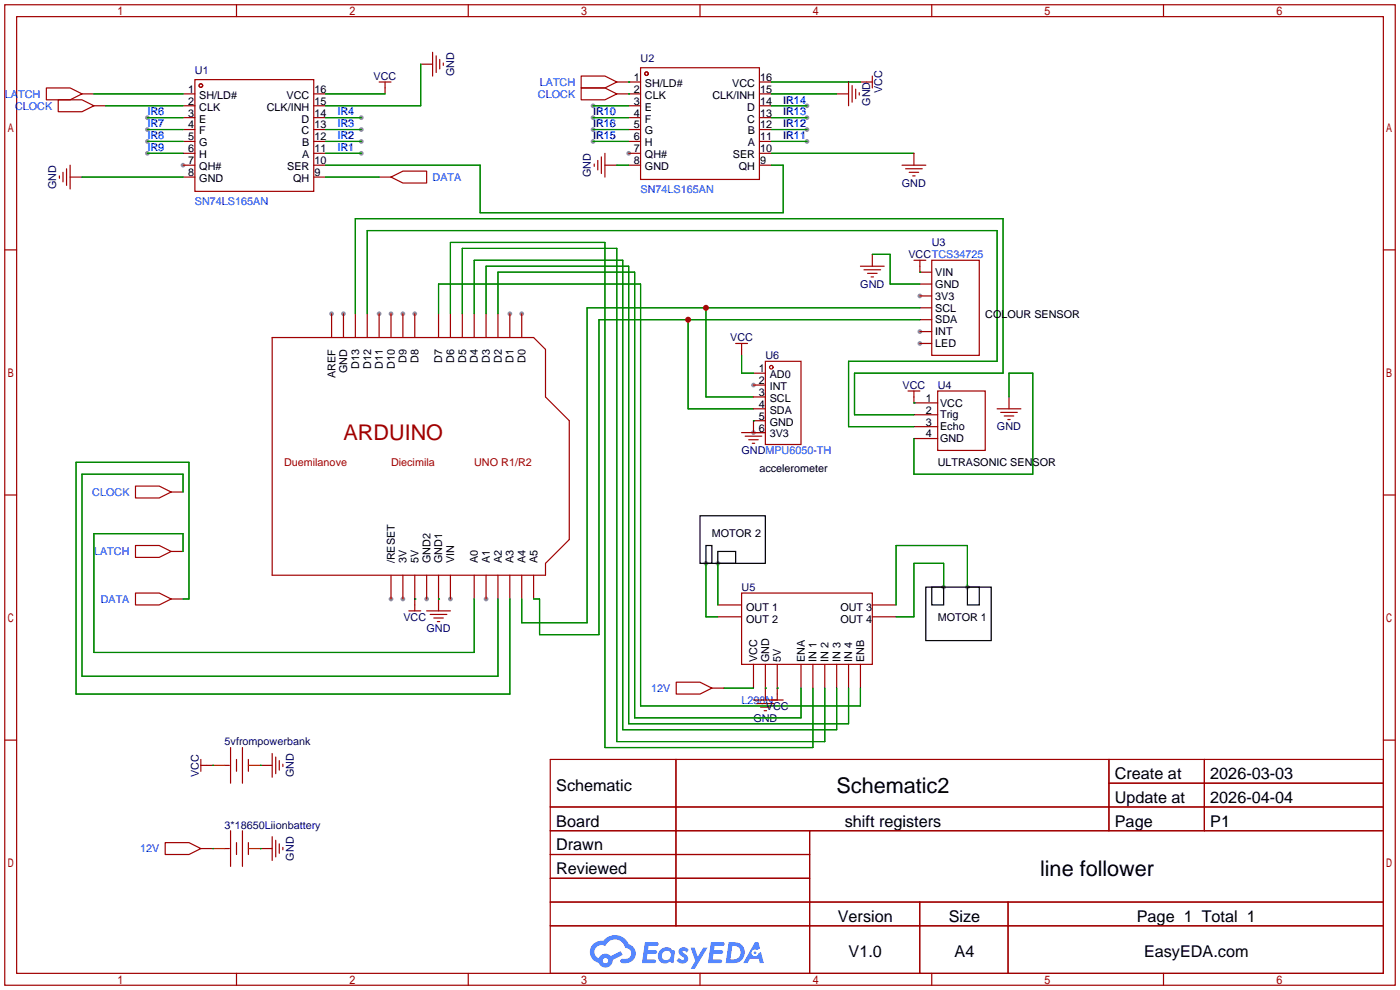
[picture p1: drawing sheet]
<svg xmlns="http://www.w3.org/2000/svg" width="299mm" height="212mm" viewBox="0 0 299 212" stroke-linecap="round" stroke-linejoin="round" font-family="sans-serif">
<g fill="#999">
<circle cx="39.1" cy="35.3" r=".51"/>
<circle cx="134.4" cy="32.8" r=".51"/>
<circle cx="111.5" cy="67.1" r=".51"/>
<circle cx="109" cy="67.1" r=".51"/>
<circle cx="88.6" cy="67.1" r=".51"/>
<circle cx="86.1" cy="67.1" r=".51"/>
<circle cx="83.6" cy="67.1" r=".51"/>
<circle cx="81" cy="67.1" r=".51"/>
<circle cx="73.4" cy="67.1" r=".51"/>
<circle cx="70.9" cy="67.1" r=".51"/>
<circle cx="103.9" cy="128" r=".51"/>
<circle cx="96.3" cy="128" r=".51"/>
<circle cx="91.2" cy="128" r=".51"/>
<circle cx="86.1" cy="128" r=".51"/>
<circle cx="83.6" cy="128" r=".51"/>
<circle cx="196.6" cy="63.2" r=".51"/>
<circle cx="196.6" cy="70.9" r=".51"/>
<circle cx="196.6" cy="73.4" r=".51"/>
<circle cx="161" cy="82.3" r=".51"/>
<circle cx="161" cy="92.5" r=".51"/>
<circle cx="77.2" cy="32.8" r=".51"/>
<circle cx="77.2" cy="30.2" r=".51"/>
<circle cx="31.5" cy="25.1" r=".51"/>
<circle cx="31.5" cy="27.7" r=".51"/>
<circle cx="31.5" cy="30.2" r=".51"/>
<circle cx="31.5" cy="32.8" r=".51"/>
<circle cx="172.5" cy="30.2" r=".51"/>
<circle cx="172.5" cy="27.7" r=".51"/>
<circle cx="172.5" cy="25.1" r=".51"/>
<circle cx="172.5" cy="22.6" r=".51"/>
<circle cx="126.7" cy="30.2" r=".51"/>
<circle cx="126.7" cy="27.7" r=".51"/>
<circle cx="126.7" cy="25.1" r=".51"/>
<circle cx="126.7" cy="22.6" r=".51"/>
<circle cx="77.2" cy="25.1" r=".51"/>
<circle cx="77.2" cy="27.7" r=".51"/>
<circle cx="153.4" cy="120.4" r=".51"/>
<circle cx="150.9" cy="120.4" r=".51"/>
<circle cx="206.8" cy="125.5" r=".51"/>
<circle cx="201.7" cy="125.5" r=".51"/>
</g>
<g fill="none" stroke="#a10000" stroke-width=".25">
<path d="M1 1h297.2v209.6h-297.2zM3.6 3.6h292.1v204.4h-292.1zM50.5 1v2.6M100.1 1v2.6M149.6 1v2.6M199.1 1v2.6M248.7 1v2.6M1 53.4h2.6M295.7 53.4h2.5M1 105.8h2.6M295.7 105.8h2.5M1 158.2h2.6"/>
<path d="M295.7 158.2h2.5M117.6 162.3h178.1v45.7h-178.1zM117.6 172.5h178.1M117.6 177.5h178.1M144.5 162.3v35.6M173 177.5v30.5M237 162.3v15.2M237 167.4h58.7M257.4 162.3v15.2M117.6 182.6h55.4M117.6 192.8h178.1M117.6 187.7h55.4"/>
<path d="M117.6 197.9h178.1M196.6 192.8v15.2M215.4 192.8v15.2M50.5 208v2.6M100.1 208v2.6M149.6 208v2.6M199.1 208v2.6M248.7 208v2.6"/>
</g>
<g fill="#5487ff">
<path d="M145.3 202.7a1.3 1.3 0 0 1 1.9 .3l-.4 .6a.54 .54 0 0 0-.9-.2l.1 .2a1.34 1.34 0 0 1 .9 1.8 1.47 1.47 0 0 1-2.3-.1l.5-.6 .8 .5a.31 .31 0 0 0 .4-.3 .31 .31 0 0 0-.3-.4 1.12 1.12 0 0 1-.7-1.8z"/>
<path d="M147.6 202.5h.9l.6 2 1.2-2h.9l-2.7 4.6h-.9l1-1.7z"/>
<path d="M137.8 201.4h1.7a1.31 1.31 0 0 1 1.2 .2 .4 .4 0 0 1-.3 .5l-1.8 .1-.1 .9h1.6a.4 .4 0 0 1 .4 .4 .4 .4 0 0 1-.5 .4h-1.6l-.2 1.2h1.4a.46 .46 0 0 1 .5 0 .46 .46 0 0 1 .1 .5l-.4 .2h-2.6z"/>
<path d="M151.9 201.4h1.7a1.32 1.32 0 0 1 1.2 .2 .39 .39 0 0 1-.3 .5l-1.8 .1-.1 .9h1.6a.4 .4 0 0 1 .4 .4 .4 .4 0 0 1-.4 .4h-1.7l-.2 1.2h1.4a.46 .46 0 0 1 .5 0 .46 .46 0 0 1 .1 .5l-.4 .2h-2.6z"/>
<path d="M161.3 201.4h.8l.3 1.3-.6 .4a.75 .75 0 0 0-1.1 .3 .75 .75 0 0 0 .5 1 .75 .75 0 0 0 .9-.7l.5-.2 .6 2.3h-.8l-.3-.9h-1.8l-.5 .9h-1z"/>
<path d="M155.7 201.4l-.6 4.4h1.5a2.27 2.27 0 0 0 2.6-2.2 2.27 2.27 0 0 0-2.7-2.2zM156.5 202.1a1.5 1.5 0 0 1 1.8 1.6 1.5 1.5 0 0 1-1.9 1.4h-.3z"/>
<path d="M141.2 203a1.6 1.6 0 0 0-.3 2.3 1.6 1.6 0 0 0 2.3 .2l.7 .3 .3-2.4-.1-.3-.5-.1a1.58 1.58 0 0 0-2.4 0zM141.8 203.5a.98 .98 0 0 1 1.6 .4 .98 .98 0 0 1-1.1 1.3 .94 .94 0 0 1-.9-.7 .94 .94 0 0 1 .4-1z"/>
<path d="M126.8 201.8a2.37 2.37 0 0 0 1.1 4 1.54 1.54 0 0 0 1.8 1 1.54 1.54 0 0 0 1.2-1.6l2.2-1.1-.5-.8-2 1a1.57 1.57 0 0 0-2.7 .5 1.5 1.5 0 0 1-.7-2.1 1.5 1.5 0 0 1 2.2-.5 2.23 2.23 0 0 1 2.3-1.4 2.23 2.23 0 0 1 2 1.8 1.16 1.16 0 0 1 1.2 1.1 1.16 1.16 0 0 1-1.1 1.2h-.7a.47 .47 0 0 0-.5 .4 .47 .47 0 0 0 .4 .5 2.17 2.17 0 0 0 2.5-.9 2.17 2.17 0 0 0-.3-2.7l-.8-.4a3.2 3.2 0 0 0-5.5-.7l-1.1 .1zM128.8 205.3a.6 .6 0 0 1 1.2 0 .6 .6 0 0 1-1.2 0z"/>
<circle cx="161.4" cy="203.6" r=".28"/>
</g>
<g fill="none" stroke="#a10000" stroke-width=".25">
<path d="M9.9 18.8h5.1l2.5 1.3-2.5 1.2h-5.1zM41.7 17h25.4v23.9h-25.4zM81 17.5h2.6M82.3 17.5v2.6M89.9 13.7h2.6M92.5 11.2v5.1M93.2 11.9v3.6M94 12.7v2M94.7 13.5v.5M124.2 18.8h5.1l2.5 1.3-2.5 1.2h-5.1zM124.2 16.3h5.1l2.5 1.2-2.5 1.3h-5.1zM131.8 17.5h5.1"/>
<path d="M136.9 14.5h25.4v23.9h-25.4zM162.3 17.5h2.5M181.4 17.5v5.1M182.1 18.3v3.5M182.9 19.1v2M183.6 19.8v.5M183.9 17.5h2.5M186.4 16.3v2.5M12.4 21.3h5.1l2.6 1.3-2.6 1.3h-5.1zM12.7 37.6v.5M13.5 36.8v2.1M14.2 36.1v3.5"/>
<path d="M15 37.8h2.5M15 35.3v5.1M17.5 20.1h2.6M20.1 22.6h2.5M39.1 20.1h2.6M39.1 22.6h2.6M39.1 25.1h2.6M39.1 27.7h2.6M39.1 30.2h2.6M39.1 32.8h2.6M39.1 35.3h2.6M39.1 37.8h2.6"/>
<path d="M67.1 20.1h2.5M67.1 22.6h2.5M67.1 25.1h2.5M67.1 27.7h2.5M67.1 30.2h2.5M67.1 32.8h2.5M67.1 35.3h2.5M67.1 37.8h2.5M81 37.8h2.6M83.6 37.8l2.5-1.2h5.1v2.5h-5.1zM127 35.1v.5M127.8 34.3v2"/>
<path d="M128.5 33.5v3.6M129.3 35.3h2.5M129.3 32.8v5M131.8 20.1h5.1M134.4 22.6h2.5M134.4 25.1h2.5M134.4 27.7h2.5M134.4 30.2h2.5M134.4 32.8h2.5M134.4 35.3h2.5M162.3 20.1h2.5M162.3 22.6h2.5"/>
<path d="M162.3 25.1h2.5M162.3 27.7h2.5M162.3 30.2h2.5M162.3 32.8h2.5M162.3 35.3h2.5M178.8 20.1h2.6M192.8 35.3h5.1M193.5 36.1h3.6M194.3 36.8h2M195.1 37.6h.5M195.3 32.8v2.5M183.9 56.9h5.1"/>
<path d="M184.7 57.7h3.5M185.4 58.4h2.1M186.2 59.2h.5M186.4 54.4v2.5M195.3 55.6h2.6M196.6 55.6v2.6h2.5M199.1 55.6h10.2v20.3h-10.2zM58.2 72.1h55.8l2.6 2.6v10.1l5.1 5.1v25.4l-5.1 5.1v2.5h-58.4zM70.9 67.1v5M73.4 67.1v5M75.9 67.1v5M78.5 67.1v5"/>
<path d="M81 67.1v5M83.6 67.1v5M86.1 67.1v5M88.6 67.1v5M93.7 67.1v5M96.3 67.1v5M98.8 67.1v5M101.3 67.1v5M103.9 67.1v5M106.4 67.1v5M109 67.1v5M111.5 67.1v5"/>
<path d="M157.2 73.4h2.6M158.5 73.4v2.5M161 79.8h2.6M163.6 77.2h7.6v17.8h-7.6zM196.6 60.7h2.5M196.6 63.2h2.5M196.6 65.8h2.5M196.6 68.3h2.5M196.6 70.9h2.5M196.6 73.4h2.5M158.5 92.5h5.1M159.3 93.2h3.5"/>
<path d="M160 94h2.1M160.8 94.7h.5M161 87.4h2.6M161 82.3h2.6M161 84.8h2.6M163.6 89.9h-2.6v2.6M194.1 83.6h2.5M195.3 83.6v2.5h5.1M195.3 88.6h5.1M195.3 91.2h5.1M195.3 93.7h5.1M200.4 83.6h10.2v12.7h-10.2z"/>
<path d="M213.1 87.4h5.1M213.9 88.1h3.5M214.6 88.9h2.1M215.4 89.7h.5M215.6 84.8v2.6M29 103.9h5l2.6 1.3-2.6 1.2h-5zM29 116.6h5l2.6 1.3-2.6 1.2h-5zM36.6 105.2h2.5M36.6 117.9h2.5M29 126.7h5l2.6 1.3-2.6 1.3h-5zM36.6 128h2.5M83.6 122.9v5.1"/>
<path d="M86.1 122.9v5.1M87.4 130.6h2.5M88.6 122.9v7.7M91.2 122.9v5.1M91.2 130.6h5.1M91.9 131.3h3.6M92.7 132.1h2M93.5 132.8h.5M93.7 122.9v7.7M96.3 122.9v5.1M101.3 122.9v5.1M103.9 122.9v5.1"/>
<path d="M106.4 122.9v5.1M109 122.9v5.1M111.5 122.9v5.1M114 122.9v5.1M153.4 129.3h5.1M153.4 131.8h5.1M158.5 126.7h27.9v15.3h-27.9zM186.4 129.3h5.1M186.4 131.8h5.1M49.3 159.8v7.6M51.8 159.8v7.6M144.5 145.8h5.1l2.5 1.3-2.5 1.2h-5.1z"/>
<path d="M152.1 147.1h2.6M161 142v5.1M161 149.6h6.4M161.8 150.4h3.6M162.6 151.1h2M163.3 151.9h.5M163.6 142v7.6M166.1 142v7.6M171.2 142v5.1M173.7 142v5.1M176.3 142v5.1M178.8 142v5.1"/>
<path d="M181.4 142v5.1M183.9 142v5.1M42.9 163.6h2.6M42.9 162.3v2.5M48 163.6h1M49.3 177.5v7.7M50.5 162.3v2.5M51.8 177.5v7.7M53.1 162.3v2.5M55.6 163.6h2.6M58.2 161v5.1M58.2 178.8v5.1"/>
<path d="M58.9 161.8v3.6M58.9 179.6v3.5M59.7 162.6v2M60.5 163.3v.5M35.3 180.1h5.1l2.5 1.3-2.5 1.2h-5.1zM42.9 181.4h2.6M48 181.4h1M50.5 180.1v2.5M53.1 180.1v2.5M55.6 181.4h2.6M59.7 180.3v2.1M60.5 181.1v.5"/>
<circle cx="42.9" cy="18.3" r=".38"/>
<circle cx="138.2" cy="15.7" r=".38"/>
<circle cx="164.8" cy="78.5" r=".38"/>
</g>
<g fill="none" stroke="#008700" stroke-width=".25">
<path d="M89.9 13.7v8.9h-20.3M134.4 17.5h.1M164.8 17.5h19.1M17.5 37.8h21.6M20.1 20.1h19M22.6 22.6h16.5M31.5 32.8h7.6M31.5 30.2h7.6M31.5 25.1h7.6M31.5 27.7h7.6M69.6 20.1h12.7M69.6 37.8h11.4"/>
<path d="M69.6 35.3h33v10.2h64.8v-10.2h-2.6M69.6 32.8h7.6M69.6 30.2h7.6M69.6 25.1h7.6M69.6 27.7h7.6M126.7 22.6h7.7M126.7 30.2h7.7M126.7 25.1h7.7M126.7 27.7h7.7M131.8 35.3h2.6M134.4 20.1h.1M164.8 20.1h14"/>
<path d="M164.8 22.6h7.7M164.8 32.8h30.5M164.8 30.2h7.7M164.8 25.1h7.7M164.8 27.7h7.7M186.4 54.4h3.8v6.3h6.4M196.6 58.2h.1M75.9 67.1v-20.4h138.5v33.1h-31.8v8.8h12.7M78.5 67.1v-17.8h134.6v27.9h-31.7v14h13.9M93.7 67.1v-6.4h43.2v90.2h47v-3.8M96.3 67.1v-15.3h33v108h44.4v-12.7M98.8 67.1v-14h33v105.4h44.5v-11.4"/>
<path d="M101.3 67.1v-11.5h31.8v100.4h45.7v-8.9M103.9 67.1v-10.2h30.5v97.8h47v-7.6M106.4 67.1v-8.9h29.2v95.2h35.6v-6.3M147.1 68.3v19.1h13.9M150.9 65.8v19h10.1M158.5 75.9v3.9h2.5M196.6 68.3h-68.6v67.3h-12.7v-7.6h-1.3M196.6 65.8h-71.1v67.3h-14v-5.1M161 89.9h.1M195.3 86.1h.1M215.6 84.8v-5h5.1v21.5h-25.4v-7.6M39.1 117.9v-3.9h-19v25.4h81.2v-11.4"/>
<path d="M39.1 105.2v-3.9h-21.6v43.2h88.9v-16.5M39.1 128h1.3v-29.2h-24.1v49.5h92.7v-20.3M88.6 128h.1M93.7 128h.1M150.9 120.4v11.4h2.5M153.4 120.4v8.9M201.7 125.5v-5.1h-6.4v11.4h-3.8M206.8 125.5v-8.9h-15.3v12.7M154.7 147.1h6.3M163.6 147.1h.1M166.1 147.1h.1M45.5 163.6h.1"/>
<path d="M55.6 163.6h.1M45.5 181.4h.1M55.6 181.4h.1"/>
</g>
<path d="M149.6 110.2h14v10.2h-14zM150.9 116.6h1.2v3.8h-1.2zM153.4 117.9h3.8v2.5h-3.8zM197.9 125.5h13.9v11.4h-13.9zM199.1 125.5h2.6v3.8h-2.6zM206.8 125.5h2.5v3.8h-2.5z" fill="none" stroke="#000" stroke-width=".25"/>
<path d="M45.5 163.6h2.5M53.1 163.6h2.5M45.5 181.4h2.5M53.1 181.4h2.5" fill="none" stroke="#f00" stroke-width=".25"/>
<g fill="#c00">
<circle cx="150.9" cy="65.8" r=".63"/>
<circle cx="147.1" cy="68.3" r=".63"/>
</g>
<text font-size="4.6" fill="#a00000" x="73.4" y="94.1">ARDUINO</text>
<g font-size="4.6">
<text x="178.8" y="169.4">Schematic2</text>
<text x="222.3" y="187.2">line follower</text>
</g>
<g font-size="3.5">
<text x="238.3" y="166.5">Create at</text>
<text x="258.7" y="166.5">2026-03-03</text>
<text x="118.9" y="169.1">Schematic</text>
<text x="238.3" y="171.6">Update at</text>
<text x="258.7" y="171.6">2026-04-04</text>
<text x="118.9" y="176.7">Board</text>
<text x="180.6" y="176.7">shift registers</text>
<text x="238.3" y="176.7">Page</text>
<text x="258.7" y="176.7">P1</text>
<text x="118.9" y="181.8">Drawn</text>
<text x="118.9" y="186.8">Reviewed</text>
<text x="179.1" y="197">Version</text>
<text x="202.8" y="197">Size</text>
<text x="243" y="197">Page 1 Total 1</text>
<text x="181.4" y="204.6">V1.0</text>
<text x="204" y="204.6">A4</text>
<text x="244.5" y="204.6">EasyEDA.com</text>
</g>
<g font-size="2.3" fill="#000080">
<text x="41.7" y="15.8">U1</text>
<text x="79.9" y="17.1">VCC</text>
<text x="97.1" y="16.3" transform="rotate(-90 97.1 16.3)">GND</text>
<text x="136.9" y="13.3">U2</text>
<text x="186" y="22.6" transform="rotate(-90 186 22.6)">GND</text>
<text x="188.5" y="20" transform="rotate(-90 188.5 20)">VCC</text>
<text x="12" y="40.4" transform="rotate(-90 12 40.4)">GND</text>
<text x="126.3" y="37.9" transform="rotate(-90 126.3 37.9)">GND</text>
<text x="192.8" y="39.9">GND</text>
<text x="199.1" y="52.6">U3</text>
<text x="194.2" y="55.2">VCCTCS34725</text>
<text x="183.9" y="61.5">GND</text>
<text x="156.1" y="72.9">VCC</text>
<text x="163.6" y="76.8">U6</text>
<text x="192.9" y="83.1">VCC</text>
<text x="200.4" y="83.1">U4</text>
<text x="213.1" y="92">GND</text>
<text x="158.5" y="97.1">GNDMPU6050-TH</text>
<text x="158.5" y="126.3">U5</text>
<text x="86.2" y="132.6">VCC</text>
<text x="91.2" y="135.2">GND</text>
<text x="161" y="154.2">GND</text>
<text x="163.7" y="151.7">VCC</text>
<text x="48" y="159.3">5vfrompowerbank</text>
<text x="42.5" y="166" transform="rotate(-90 42.5 166)">VCC</text>
<text x="62.8" y="166.1" transform="rotate(-90 62.8 166.1)">GND</text>
<text x="48" y="177.1">3*18650Liionbattery</text>
<text x="62.8" y="183.9" transform="rotate(-90 62.8 183.9)">GND</text>
</g>
<g font-size="2.3">
<text x="135.5" y="17.3">1</text>
<text x="162.4" y="17.3">16</text>
<text x="40.2" y="19.8">1</text>
<text x="40.2" y="22.4">2</text>
<text x="42.6" y="21.1">SH/LD#</text>
<text x="42.6" y="23.6">CLK</text>
<text x="57" y="23.6">CLK/INH</text>
<text x="61.2" y="21.1">VCC</text>
<text x="67.2" y="22.4">15</text>
<text x="67.2" y="19.8">16</text>
<text x="135.5" y="19.8">2</text>
<text x="135.5" y="22.4">3</text>
<text x="137.8" y="18.6">SH/LD#</text>
<text x="137.8" y="21.1">CLK</text>
<text x="137.8" y="23.6">E</text>
<text x="152.3" y="21.1">CLK/INH</text>
<text x="156.5" y="18.6">VCC</text>
<text x="159.7" y="23.6">D</text>
<text x="162.4" y="22.4">14</text>
<text x="162.4" y="19.8">15</text>
<text x="40.2" y="24.9">3</text>
<text x="40.2" y="27.5">4</text>
<text x="40.2" y="30">5</text>
<text x="42.6" y="26.2">E</text>
<text x="42.6" y="28.7">F</text>
<text x="64.4" y="28.7">C</text>
<text x="64.4" y="26.2">D</text>
<text x="67.2" y="30">12</text>
<text x="67.2" y="27.5">13</text>
<text x="67.2" y="24.9">14</text>
<text x="135.5" y="24.9">4</text>
<text x="135.5" y="27.5">5</text>
<text x="135.5" y="30">6</text>
<text x="137.8" y="26.2">F</text>
<text x="137.8" y="28.7">G</text>
<text x="159.7" y="26.2">C</text>
<text x="159.8" y="28.7">B</text>
<text x="162.4" y="30">11</text>
<text x="162.4" y="27.5">12</text>
<text x="162.4" y="24.9">13</text>
<text x="40.2" y="32.5">6</text>
<text x="40.2" y="35.1">7</text>
<text x="42.6" y="31.3">G</text>
<text x="42.6" y="33.8">H</text>
<text x="64.6" y="33.8">A</text>
<text x="64.6" y="31.3">B</text>
<text x="67.2" y="35.1">10</text>
<text x="67.2" y="32.5">11</text>
<text x="135.5" y="32.5">7</text>
<text x="135.5" y="35.1">8</text>
<text x="137.8" y="31.3">H</text>
<text x="137.8" y="33.8">QH#</text>
<text x="156.6" y="33.8">SER</text>
<text x="159.8" y="31.3">A</text>
<text x="162.4" y="35.1">9</text>
<text x="162.4" y="32.5">10</text>
<text x="40.2" y="37.6">8</text>
<text x="42.6" y="36.3">QH#</text>
<text x="42.6" y="38.9">GND</text>
<text x="61.4" y="36.3">SER</text>
<text x="62.7" y="38.9">QH</text>
<text x="67.2" y="37.6">9</text>
<text x="137.8" y="36.3">GND</text>
<text x="157.9" y="36.3">QH</text>
<text x="199.9" y="59">VIN</text>
<text x="199.9" y="61.5">GND</text>
<text x="199.9" y="64.1">3V3</text>
<text x="199.9" y="66.6">SCL</text>
<text x="199.9" y="69.1">SDA</text>
<text x="199.9" y="71.7">INT</text>
<text x="210.6" y="67.9">COLOUR SENSOR</text>
<text x="86.9" y="77.6" transform="rotate(-90 86.9 77.6)">D9</text>
<text x="89.5" y="77.6" transform="rotate(-90 89.5 77.6)">D8</text>
<text x="94.5" y="77.6" transform="rotate(-90 94.5 77.6)">D7</text>
<text x="97.1" y="77.6" transform="rotate(-90 97.1 77.6)">D6</text>
<text x="99.6" y="77.6" transform="rotate(-90 99.6 77.6)">D5</text>
<text x="102.2" y="77.6" transform="rotate(-90 102.2 77.6)">D4</text>
<text x="104.7" y="77.6" transform="rotate(-90 104.7 77.6)">D3</text>
<text x="107.2" y="77.6" transform="rotate(-90 107.2 77.6)">D2</text>
<text x="109.8" y="77.6" transform="rotate(-90 109.8 77.6)">D1</text>
<text x="112.3" y="77.6" transform="rotate(-90 112.3 77.6)">D0</text>
<text x="199.9" y="74.2">LED</text>
<text x="71.7" y="80.8" transform="rotate(-90 71.7 80.8)">AREF</text>
<text x="74.2" y="79.8" transform="rotate(-90 74.2 79.8)">GND</text>
<text x="76.8" y="78.9" transform="rotate(-90 76.8 78.9)">D13</text>
<text x="79.3" y="78.9" transform="rotate(-90 79.3 78.9)">D12</text>
<text x="81.8" y="78.9" transform="rotate(-90 81.8 78.9)">D11</text>
<text x="84.4" y="78.9" transform="rotate(-90 84.4 78.9)">D10</text>
<text x="162.2" y="79.5">1</text>
<text x="162.2" y="82.1">2</text>
<text x="164.5" y="80.8">AD0</text>
<text x="164.5" y="83.3">INT</text>
<text x="162.2" y="84.6">3</text>
<text x="162.2" y="87.1">4</text>
<text x="162.2" y="89.7">5</text>
<text x="164.5" y="85.9">SCL</text>
<text x="164.5" y="88.4">SDA</text>
<text x="197.9" y="85.9">1</text>
<text x="197.9" y="88.4">2</text>
<text x="200.9" y="86.9">VCC</text>
<text x="200.9" y="89.4">Trig</text>
<text x="162.2" y="92.2">6</text>
<text x="164.5" y="91">GND</text>
<text x="164.5" y="93.5">3V3</text>
<text x="197.9" y="91">3</text>
<text x="197.9" y="93.5">4</text>
<text x="200.9" y="92">Echo</text>
<text x="200.9" y="94.5">GND</text>
<text x="162.3" y="100.9">accelerometer</text>
<text x="200.4" y="99.6">ULTRASONIC SENSOR</text>
<text x="152.1" y="114.9">MOTOR 2</text>
<text x="84.4" y="120.4" transform="rotate(-90 84.4 120.4)">/RESET</text>
<text x="86.9" y="120.4" transform="rotate(-90 86.9 120.4)">3V</text>
<text x="89.5" y="120.4" transform="rotate(-90 89.5 120.4)">5V</text>
<text x="92" y="120.4" transform="rotate(-90 92 120.4)">GND2</text>
<text x="94.5" y="120.4" transform="rotate(-90 94.5 120.4)">GND1</text>
<text x="97.1" y="120.4" transform="rotate(-90 97.1 120.4)">VIN</text>
<text x="102.2" y="120.4" transform="rotate(-90 102.2 120.4)">A0</text>
<text x="104.7" y="120.4" transform="rotate(-90 104.7 120.4)">A1</text>
<text x="107.2" y="120.4" transform="rotate(-90 107.2 120.4)">A2</text>
<text x="109.8" y="120.4" transform="rotate(-90 109.8 120.4)">A3</text>
<text x="112.3" y="120.4" transform="rotate(-90 112.3 120.4)">A4</text>
<text x="114.9" y="120.4" transform="rotate(-90 114.9 120.4)">A5</text>
<text x="159.5" y="130.6">OUT 1</text>
<text x="179.6" y="130.6">OUT 3</text>
<text x="159.5" y="133.1">OUT 2</text>
<text x="179.6" y="133.1">OUT 4</text>
<text x="200.4" y="132.6">MOTOR 1</text>
<text x="161.8" y="141.5" transform="rotate(-90 161.8 141.5)">VCC</text>
<text x="164.4" y="141.5" transform="rotate(-90 164.4 141.5)">GND</text>
<text x="166.9" y="141.5" transform="rotate(-90 166.9 141.5)">5V</text>
<text x="172" y="141.5" transform="rotate(-90 172 141.5)">ENA</text>
<text x="174.5" y="141.5" transform="rotate(-90 174.5 141.5)">IN 1</text>
<text x="177.1" y="141.5" transform="rotate(-90 177.1 141.5)">IN 2</text>
<text x="179.6" y="141.5" transform="rotate(-90 179.6 141.5)">IN 3</text>
<text x="182.1" y="141.5" transform="rotate(-90 182.1 141.5)">IN 4</text>
<text x="184.7" y="141.5" transform="rotate(-90 184.7 141.5)">ENB</text>
</g>
<g font-size="2.3" fill="#00f">
<text x="1.1" y="20.9">LATCH</text>
<text x="3.2" y="23.4">CLOCK</text>
<text x="115" y="20.9">CLOCK</text>
<text x="115.4" y="18.3">LATCH</text>
<text x="167.4" y="22.1">IR14</text>
<text x="31.5" y="24.7">IR6</text>
<text x="31.5" y="27.2">IR7</text>
<text x="31.5" y="29.8">IR8</text>
<text x="72.1" y="29.8">IR2</text>
<text x="72.1" y="24.7">IR4</text>
<text x="72.1" y="27.2">IR3</text>
<text x="126.7" y="29.8">IR15</text>
<text x="126.7" y="27.2">IR16</text>
<text x="126.7" y="24.7">IR10</text>
<text x="167.4" y="29.8">IR11</text>
<text x="167.4" y="27.2">IR12</text>
<text x="167.4" y="24.7">IR13</text>
<text x="31.5" y="32.3">IR9</text>
<text x="72.1" y="32.3">IR1</text>
<text x="92.5" y="38.7">DATA</text>
<text x="136.9" y="41.2">SN74LS165AN</text>
<text x="41.7" y="43.7">SN74LS165AN</text>
<text x="19.7" y="106">CLOCK</text>
<text x="20.1" y="118.7">LATCH</text>
<text x="21.5" y="128.8">DATA</text>
<text x="139.1" y="147.9">12V</text>
<text x="158.5" y="150.4">L298N</text>
<text x="29.9" y="182.2">12V</text>
</g>
<g font-size="2.3" fill="#a00000">
<text x="60.7" y="99.6">Duemilanove</text>
<text x="83.6" y="99.6">Diecimila</text>
<text x="101.3" y="99.6">UNO R1/R2</text>
</g>
</svg>
